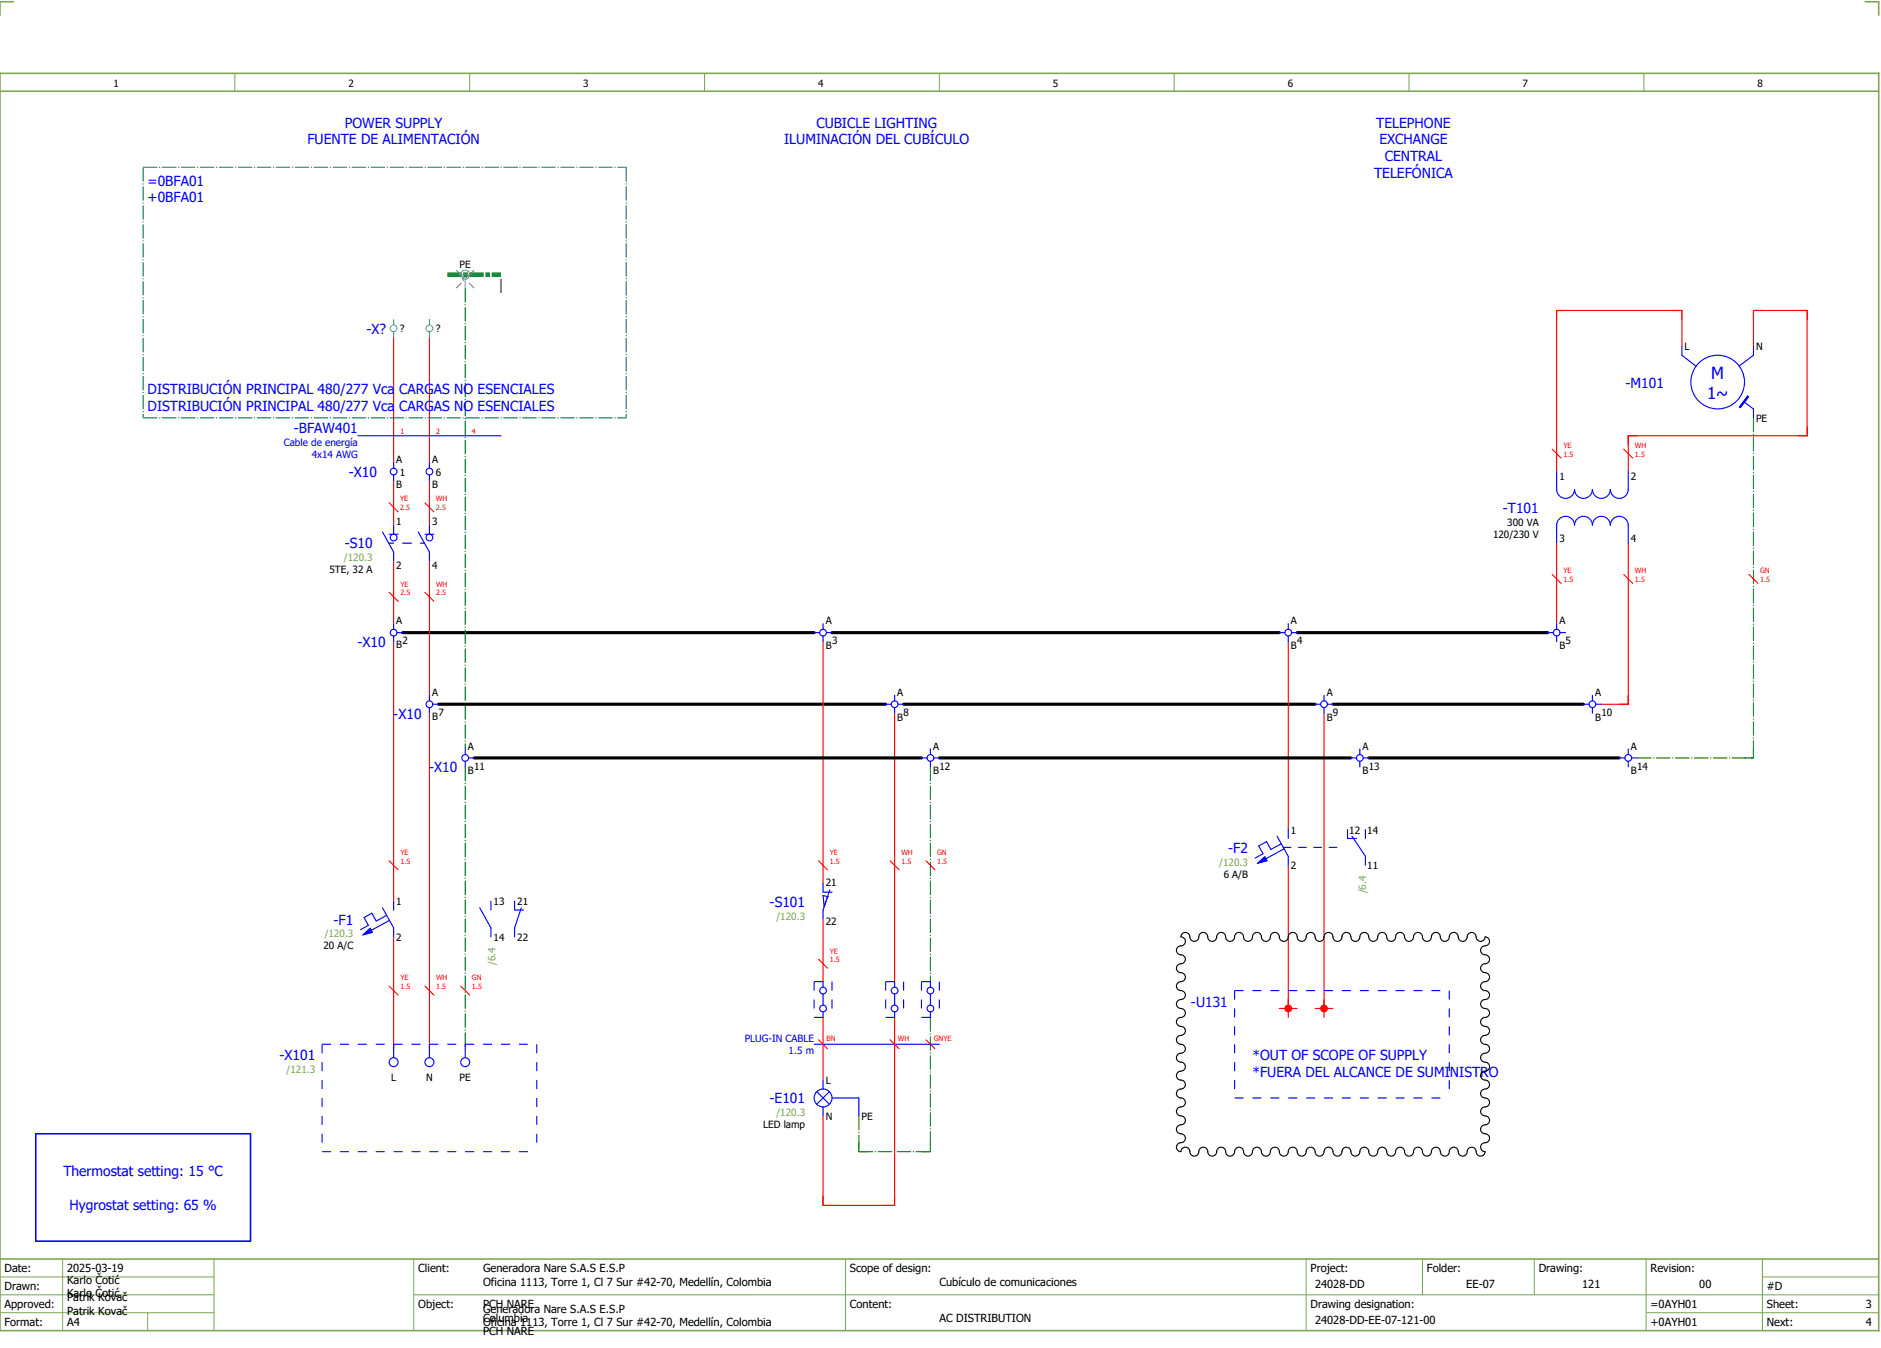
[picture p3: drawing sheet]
<svg xmlns="http://www.w3.org/2000/svg" width="421mm" height="301mm" viewBox="0 0 421 301" stroke-linecap="round" stroke-linejoin="round" font-family="sans-serif">
<path d="M0 16.4h420v281h-420zM3 .4h-3v3M417 .4h3v3M0 20.4h420M0 281.4h420" fill="none" stroke="#7ca552" stroke-width=".35"/>
<g fill="none" stroke="#7ca552" stroke-width=".22">
<path d="M52.5 16.4v4M105 16.4v4M157.5 16.4v4M210 16.4v4M262.5 16.4v4M315 16.4v4M367.5 16.4v4M0 285.4h47.8M0 293.4h47.8M14 281.4v16M33 293.4v4M47.8 281.4v16"/>
<path d="M47.8 289.4h-47.8M92.5 281.4v16M92.5 289.4h327.5M189 281.4v16M292 281.4v15.8M318 281.4v8M343 281.4v8M368 281.4v15.8M368 293.4h52M394 285.4h26M394 281.4v15.8"/>
</g>
<g fill="none" stroke="#f00" stroke-width=".25">
<path d="M88 75.4v28M96 75.4v28M376 77.4v-8h-28v36M392 77.4v-8h12v28h-40v8M88 107.4v10M96 107.4v10M88 125.4v14M96 125.4v30M348 121.4v18M364 121.4v36h-6M88 143.4v58M96 159.4v75"/>
<path d="M184 143.4v54M200 159.4v60M288 143.4v42M296 159.4v66M288 193.4v34M88 209.4v25M184 205.4v14M184 227.4v14M200 227.4v42h-16v-20M286 225.4h4"/>
</g>
<path d="M104 64.4v103M392 93.4v76M104 171.4v63M208 171.4v48M366 169.4h26M208 227.4v30M192 257.4h16M192 249.4v8M192 255.4v2M192 257.4h2M206 257.4h2M208 255.4v2" fill="none" stroke="#008000" stroke-width=".25" stroke-dasharray="3.2 .4 .3 .4" stroke-linecap="butt"/>
<path d="M90 141.4h92M98 157.4h100M186 141.4h100M202 157.4h92M290 141.4h56M298 157.4h56M106 169.4h100M210 169.4h92M306 169.4h56" fill="none" stroke="#000" stroke-width=".7"/>
<path d="M86.9 121.4h1.1M90 121.4h2M94 121.4h.9M184 222.1v2.5M200 222.1v2.5M208 222.1v2.5" fill="none" stroke="#00f" stroke-width=".25"/>
<path d="M112 62.4v3" fill="none" stroke="#000" stroke-width=".22"/>
<path d="M100 61.4h12" fill="none" stroke="#008000" stroke-width="1" stroke-dasharray="3.2 .4 1 .4" stroke-linecap="butt"/>
<g fill="none" stroke="#767676" stroke-width=".22" stroke-dasharray="2 2" stroke-linecap="butt">
<path d="M102 60.4l4 4M106 60.4l-4 4"/>
<circle cx="104" cy="62.4" r=".5"/>
</g>
<path d="M8 253.4h48v24h-48z" fill="none" stroke="#00f" stroke-width=".35"/>
<path d="M264.3 208.7a1.09 1.09 0 0 1 1.3-.1 1.09 1.09 0 0 1 .5 1.2 1 1 0 0 0 1.1 .6 1 1 0 0 0 .8-1 1 1 0 0 1 1-1 1 1 0 0 1 1 1 1 1 0 0 0 1 1 1 1 0 0 0 1-1 1 1 0 0 1 1-1 1 1 0 0 1 1 1 1 1 0 0 0 1 1 1 1 0 0 0 1-1 1 1 0 0 1 1-1 1 1 0 0 1 1 1 1 1 0 0 0 1 1 1 1 0 0 0 1-1 1 1 0 0 1 1-1 1 1 0 0 1 1 1 1 1 0 0 0 1 1 1 1 0 0 0 1-1 1 1 0 0 1 1-1 1 1 0 0 1 1 1 1 1 0 0 0 1 1 1 1 0 0 0 1-1 1 1 0 0 1 1-1 1 1 0 0 1 1 1 1 1 0 0 0 1 1 1 1 0 0 0 1-1 1 1 0 0 1 1-1 1 1 0 0 1 1 1 1 1 0 0 0 1 1 1 1 0 0 0 1-1 1 1 0 0 1 1-1 1 1 0 0 1 1 1 1 1 0 0 0 1 1 1 1 0 0 0 1-1 1 1 0 0 1 1-1 1 1 0 0 1 1 1 1 1 0 0 0 1 1 1 1 0 0 0 1-1 1 1 0 0 1 1-1 1 1 0 0 1 1 1 1 1 0 0 0 1 1 1 1 0 0 0 1-1 1 1 0 0 1 1-1 1 1 0 0 1 1 1 1 1 0 0 0 1 1 1 1 0 0 0 1-1 1 1 0 0 1 1-1 1 1 0 0 1 1 1 1 1 0 0 0 1 1 1 1 0 0 0 1-1 1 1 0 0 1 1-1 1 1 0 0 1 1 1 1 1 0 0 0 1 1 1 1 0 0 0 1-1 1 1 0 0 1 1-1 1 1 0 0 1 1 1 1 1 0 0 0 1 1 1 1 0 0 0 1-1 1 1 0 0 1 1-1 1 1 0 0 1 1 1 1 1 0 0 0 1 1 1 1 0 0 0 1-1 1 1 0 0 1 1-1 1 1 0 0 1 1 1 1 1 0 0 0 1 1 1 1 0 0 0 1-1 1 1 0 0 1 1 1 1 1 0 0 1-1 1 1 1 0 0 0-1 1 1 1 0 0 0 1 1 1 1 0 0 1 1 1 1 1 0 0 1-1 1 1 1 0 0 0-1 1 1 1 0 0 0 1 1 1 1 0 0 1 1 1 1 1 0 0 1-1 1 1 1 0 0 0-1 1 1 1 0 0 0 1 1 1 1 0 0 1 1 1 1 1 0 0 1-1 1 1 1 0 0 0-1 1 1 1 0 0 0 1 1 1 1 0 0 1 1 1 1 1 0 0 1-1 1 1 1 0 0 0-1 1 1 1 0 0 0 1 1 1 1 0 0 1 1 1 1 1 0 0 1-1 1 1 1 0 0 0-1 1 1 1 0 0 0 1 1 1 1 0 0 1 1 1 1 1 0 0 1-1 1 1 1 0 0 0-1 1 1 1 0 0 0 1 1 1 1 0 0 1 1 1 1 1 0 0 1-1 1 1 1 0 0 0-1 1 1 1 0 0 0 1 1 1 1 0 0 1 1 1 1 1 0 0 1-1 1 1 1 0 0 0-1 1 1 1 0 0 0 1 1 1 1 0 0 1 1 1 1 1 0 0 1-1 1 1 1 0 0 0-1 1 1 1 0 0 0 1 1 1 1 0 0 1 1 1 1 1 0 0 1-1 1 1 1 0 0 0-1 1 1 1 0 0 0 1 1 1 1 0 0 1 1 1 1 1 0 0 1-1 1 1 1 0 0 0-1 1 1 1 0 0 0 1 1 1 1 0 0 1-1 1 1 1 0 0 1-1-1 1 1 0 0 0-1-1 1 1 0 0 0-1 1 1 1 0 0 1-1 1 1 1 0 0 1-1-1 1 1 0 0 0-1-1 1 1 0 0 0-1 1 1 1 0 0 1-1 1 1 1 0 0 1-1-1 1 1 0 0 0-1-1 1 1 0 0 0-1 1 1 1 0 0 1-1 1 1 1 0 0 1-1-1 1 1 0 0 0-1-1 1 1 0 0 0-1 1 1 1 0 0 1-1 1 1 1 0 0 1-1-1 1 1 0 0 0-1-1 1 1 0 0 0-1 1 1 1 0 0 1-1 1 1 1 0 0 1-1-1 1 1 0 0 0-1-1 1 1 0 0 0-1 1 1 1 0 0 1-1 1 1 1 0 0 1-1-1 1 1 0 0 0-1-1 1 1 0 0 0-1 1 1 1 0 0 1-1 1 1 1 0 0 1-1-1 1 1 0 0 0-1-1 1 1 0 0 0-1 1 1 1 0 0 1-1 1 1 1 0 0 1-1-1 1 1 0 0 0-1-1 1 1 0 0 0-1 1 1 1 0 0 1-1 1 1 1 0 0 1-1-1 1 1 0 0 0-1-1 1 1 0 0 0-1 1 1 1 0 0 1-1 1 1 1 0 0 1-1-1 1 1 0 0 0-1-1 1 1 0 0 0-1 1 1 1 0 0 1-1 1 1 1 0 0 1-1-1 1 1 0 0 0-1-1 1 1 0 0 0-1 1 1 1 0 0 1-1 1 1 1 0 0 1-1-1 1 1 0 0 0-1-1 1 1 0 0 0-1 1 1 1 0 0 1-1 1 1 1 0 0 1-1-1 1 1 0 0 0-1-1 1 1 0 0 0-1 1 1 1 0 0 1-1 1 1 1 0 0 1-1-1 1 1 0 0 0-1-1 1 1 0 0 0-1 1 1 1 0 0 1-1 1 1 1 0 0 1-1-1 1 1 0 0 0-1-1 1 1 0 0 0-1 1 1 1 0 0 1-1 1 1 1 0 0 1-1-1 1 1 0 0 0-1-1 1 1 0 0 0-1 1 1 1 0 0 1-1-1 1 1 0 0 1 1-1 1 1 0 0 0 1-1 1 1 0 0 0-1-1 1 1 0 0 1-1-1 1 1 0 0 1 1-1 1 1 0 0 0 1-1 1 1 0 0 0-1-1 1 1 0 0 1-1-1 1 1 0 0 1 1-1 1 1 0 0 0 1-1 1 1 0 0 0-1-1 1 1 0 0 1-1-1 1 1 0 0 1 1-1 1 1 0 0 0 1-1 1 1 0 0 0-1-1 1 1 0 0 1-1-1 1 1 0 0 1 1-1 1 1 0 0 0 1-1 1 1 0 0 0-1-1 1 1 0 0 1-1-1 1 1 0 0 1 1-1 1 1 0 0 0 1-1 1 1 0 0 0-1-1 1 1 0 0 1-1-1 1 1 0 0 1 1-1 1 1 0 0 0 1-1 1 1 0 0 0-1-1 1 1 0 0 1-1-1 1 1 0 0 1 1-1 1 1 0 0 0 1-1 1 1 0 0 0-1-1 1 1 0 0 1-1-1 1 1 0 0 1 1-1 1 1 0 0 0 1-1 1 1 0 0 0-1-1 1 1 0 0 1-1-1 1 1 0 0 1 1-1 1 1 0 0 0 1-1 1 1 0 0 0-1-1 1 1 0 0 1-1-1 1 1 0 0 1 1-1 1 1 0 0 0 1-1 1 1 0 0 0-1-1 1 1 0 0 1-1-1 1 1 0 0 1 1-1 1 1 0 0 0 1-1 1 1 0 0 0-1-1z" fill="none" stroke="#000" stroke-width=".25"/>
<circle cx="288" cy="225.4" r=".88" fill="#f00"/>
<path d="M294 225.4h4M296 223.4v4" fill="none" stroke="#f00" stroke-width=".25"/>
<circle cx="296" cy="225.4" r=".88" fill="#f00"/>
<path d="M390 169.4h2M392 167.4v2" fill="none" stroke="#008000" stroke-width=".25" stroke-dasharray="3.2 .4 .3 .4" stroke-linecap="butt"/>
<g fill="none" stroke="#f00" stroke-width=".25">
<path d="M350 69.4h-2v2M374 69.4h2v2M394 69.4h-2v2M402 69.4h2v2M366 97.4h-2v2M404 95.4v2h-2M87 112.4l2 2M95 112.4l2 2M347 100.4l2 2M363 100.4l2 2M87 132.4l2 2M95 132.4l2 2"/>
<path d="M347 128.4l2 2M363 128.4l2 2M391 128.4l2 2M364 155.4v2h-2M87 192.4l2 2M183 192.4l2 2M199 192.4l2 2M207 192.4l2 2M183 214.4l2 2M87 220.4l2 2M95 220.4l2 2M103 220.4l2 2"/>
<path d="M183 232.4l2 2M199 232.4l2 2M207 232.4l2 2"/>
</g>
<path d="M32 37.4h108M32 37.4v56M140 37.4v56M32 93.4h108" fill="none" stroke="#007f7f" stroke-width=".25" stroke-dasharray="3.2 .4 .3 .4" stroke-linecap="butt"/>
<g fill="none" stroke="#00f" stroke-width=".25">
<path d="M376 77.4v2l3.2 2.5M392 77.4v2l-3.2 2.4M80 97.4h32M389.8 89.7l2.2 1.7v2M390.7 88.5l.2 .2-1.8 2.4-.2-.2zM85.5 118.9l2.5 4.5v2M87 119.4h2M88 103.4v1.2M88 106.1v1.3M88 117.4v2M93.5 118.9l2.5 4.5v2M95 119.4h2"/>
<path d="M96 103.4v1.2M96 106.1v1.3M96 117.4v2M348 105.4v4a2 2 0 0 0 2 2 2 2 0 0 0 2-2 2 2 0 0 0 2 2 2 2 0 0 0 2-2 2 2 0 0 0 2 2 2 2 0 0 0 2-2 2 2 0 0 0 2 2 2 2 0 0 0 2-2v-4M88 139.4v1.2M184 139.4v1.2M288 139.4v1.2M348 121.4v-4a2 2 0 0 1 2-2 2 2 0 0 1 2 2 2 2 0 0 1 2-2 2 2 0 0 1 2 2 2 2 0 0 1 2-2 2 2 0 0 1 2 2 2 2 0 0 1 2-2 2 2 0 0 1 2 2v4M348 139.4v1.2M88 142.1v1.3M88.8 141.4h1.2M96 155.4v1.2"/>
<path d="M96 158.1v1.3M96.8 157.4h1.2M182 141.4h1.3M184 142.1v1.3M184.8 141.4h1.2M198 157.4h1.2M200 155.4v1.2M200 158.1v1.3M200.7 157.4h1.3M286 141.4h1.3M288 142.1v1.3M288.8 141.4h1.2"/>
<path d="M294 157.4h1.2M296 155.4v1.2M296 158.1v1.3M296.7 157.4h1.3M346 141.4h1.3M348 142.1v1.3M348.8 141.4h1.2M354 157.4h1.3M356 155.4v1.2M356 158.1v1.3M356.8 157.4h1.2M104 167.4v1.2"/>
<path d="M104 170.1v1.3M104.7 169.4h1.3M206 169.4h1.2M208 167.4v1.2M208 170.1v1.3M208.7 169.4h1.3M302 169.4h1.2M304 167.4v1.2M304 170.1v1.3M304.7 169.4h1.3M362 169.4h1.3M364 167.4v1.2"/>
<path d="M364 170.1v1.3M364.8 169.4h1.2M184 197.4v2h2M185.5 198.9l-1.5 4.5v2M281.2 192.9l1.5-1.4 .5 .9zM285.5 186.9l2.5 4.5v2M286.4 188.6l-2.3 1.3-1-1.8-1.7 1 1 1.7-1.8 1M286.9 189.4h1.7M287.1 189.7l-4.1 2.2M288 185.4v2M290.3 189.4h1.7M293.7 189.4h1.7"/>
<path d="M297.2 189.4h1.7M301.3 185.4v2h1.9M302.3 186.9l3 4.5v2M305.3 185.4v2M81.2 208.9l1.5-1.4 .5 .9zM85.5 202.9l2.5 4.5v2M86.4 204.6l-2.3 1.3-1-1.8-1.7 1 1 1.7-1.8 1M87.1 205.7l-4.1 2.2M88 201.4v2M107.3 202.9l2.4 4.5v2M109.7 201.4v2M115 201.4v2h2"/>
<path d="M116.5 202.9l-1.5 4.5v2M184 219.4v1.2M185 200.4h.1M185 200.4l-1-.3 .3 2.5M200 219.4v1.2M208 219.4v1.2M88 233.4v3M96 233.4v3M104 233.4v3M182 233.4h28M184 226.1v1.3M200 226.1v1.3"/>
<path d="M208 226.1v1.3M182.6 244l2.8 2.8M184 241.4v2M184 247.4v2M185.4 244l-2.8 2.8M186 245.4h6v4"/>
<circle cx="384" cy="85.4" r="6"/>
<circle cx="88" cy="105.4" r=".75"/>
<circle cx="96" cy="105.4" r=".75"/>
<circle cx="88" cy="120.1" r=".75"/>
<circle cx="96" cy="120.1" r=".75"/>
<circle cx="88" cy="141.4" r=".75"/>
<circle cx="96" cy="157.4" r=".75"/>
<circle cx="184" cy="141.4" r=".75"/>
<circle cx="200" cy="157.4" r=".75"/>
<circle cx="288" cy="141.4" r=".75"/>
<circle cx="296" cy="157.4" r=".75"/>
<circle cx="348" cy="141.4" r=".75"/>
<circle cx="356" cy="157.4" r=".75"/>
<circle cx="104" cy="169.4" r=".75"/>
<circle cx="208" cy="169.4" r=".75"/>
<circle cx="304" cy="169.4" r=".75"/>
<circle cx="364" cy="169.4" r=".75"/>
<circle cx="88" cy="237.4" r="1"/>
<circle cx="96" cy="237.4" r="1"/>
<circle cx="104" cy="237.4" r="1"/>
<circle cx="184" cy="221.4" r=".75"/>
<circle cx="184" cy="225.4" r=".75"/>
<circle cx="200" cy="221.4" r=".75"/>
<circle cx="200" cy="225.4" r=".75"/>
<circle cx="208" cy="221.4" r=".75"/>
<circle cx="208" cy="225.4" r=".75"/>
<circle cx="184" cy="245.4" r="2"/>
</g>
<g fill="none" stroke="#52a5a5" stroke-width=".25">
<path d="M88 71.4v1.2M88 74.1v1.3M96 71.4v1.2M96 74.1v1.3M102.5 61.4h3M104 62.4v2"/>
<circle cx="88" cy="73.4" r=".75"/>
<circle cx="96" cy="73.4" r=".75"/>
<circle cx="104" cy="61.4" r="1"/>
</g>
<g fill="none" stroke="#00f" stroke-width=".25" stroke-dasharray="2 2" stroke-linecap="butt">
<path d="M182 219.4h4M182 219.4v8M186 219.4v8M198 219.4h4M198 219.4v8M202 219.4v8M206 219.4h4M206 219.4v8M210 219.4v8M72 233.4h48M72 233.4v24M120 233.4v24"/>
<path d="M182 227.4h4M198 227.4h4M206 227.4h4M276 221.4h48M276 221.4v24M324 221.4v24M72 257.4h48M276 245.4h48"/>
</g>
<g fill="#00f" stroke="#00f" stroke-width=".22">
<path d="M81.2 208.9l1.5-1.4 .5 .9z"/>
<path d="M281.2 192.9l1.5-1.4 .5 .9z"/>
<path d="M390.7 88.5l.2 .2-1.8 2.4-.2-.2z"/>
</g>
<g font-size="3.7" fill="#00f">
<text x="381.6" y="89.1">1~</text>
<text x="382.6" y="84.6">M</text>
</g>
<g font-size="3.1" fill="#00f">
<text x="77.1" y="28.5">POWER SUPPLY</text>
<text x="182.5" y="28.5">CUBICLE LIGHTING</text>
<text x="307.7" y="28.5">TELEPHONE</text>
<text x="68.7" y="32.3">FUENTE DE ALIMENTACIÓN</text>
<text x="175.3" y="32.3">ILUMINACIÓN DEL CUBÍCULO</text>
<text x="308.4" y="32.3">EXCHANGE</text>
<text x="33" y="41.5">=0BFA01</text>
<text x="307.2" y="39.8">TELEFÓNICA</text>
<text x="309.6" y="36">CENTRAL</text>
<text x="33" y="45.3">+0BFA01</text>
<text x="81.9" y="74.6">-X?</text>
<text x="33" y="88">DISTRIBUCIÓN PRINCIPAL 480/277 Vca CARGAS NO ESENCIALES</text>
<text x="363.4" y="86.6">-M101</text>
<text x="33" y="91.8">DISTRIBUCIÓN PRINCIPAL 480/277 Vca CARGAS NO ESENCIALES</text>
<text x="65.7" y="96.8">-BFAW401</text>
<text x="78" y="106.6">-X10</text>
<text x="336" y="114.6">-T101</text>
<text x="77.1" y="122.5">-S10</text>
<text x="79.9" y="144.6">-X10</text>
<text x="87.9" y="160.6">-X10</text>
<text x="95.9" y="172.6">-X10</text>
<text x="274.6" y="190.6">-F2</text>
<text x="172.1" y="202.6">-S101</text>
<text x="74.6" y="206.6">-F1</text>
<text x="266.2" y="225">-U131</text>
<text x="62.5" y="237">-X101</text>
<text x="280" y="237">*OUT OF SCOPE OF SUPPLY</text>
<text x="280" y="240.8">*FUERA DEL ALCANCE DE SUMINISTRO</text>
<text x="172" y="246.6">-E101</text>
<text x="14.2" y="262.9">Thermostat setting: 15 °C</text>
<text x="15.5" y="270.4">Hygrostat setting: 65 %</text>
</g>
<g font-size="2.5">
<text x="1" y="284.4">Date:</text>
<text x="15" y="286.9">Karlo Čotić</text>
<text x="15" y="284.4">2025-03-19</text>
<text x="93.5" y="284.4">Client:</text>
<text x="108" y="284.4">Generadora Nare S.A.S E.S.P</text>
<text x="108" y="287.4">Oficina 1113, Torre 1, Cl 7 Sur #42-70, Medellín, Colombia</text>
<text x="190" y="284.4">Scope of design:</text>
<text x="210" y="287.4">Cubículo de comunicaciones</text>
<text x="293" y="284.4">Project:</text>
<text x="294" y="287.9">24028-DD</text>
<text x="319" y="284.4">Folder:</text>
<text x="327.8" y="287.9">EE-07</text>
<text x="344" y="284.4">Drawing:</text>
<text x="353.7" y="287.9">121</text>
<text x="369" y="284.4">Revision:</text>
<text x="379.9" y="287.9">00</text>
<text x="1" y="288.4">Drawn:</text>
<text x="1" y="292.4">Approved:</text>
<text x="15" y="289.9">Karlo Čotić</text>
<text x="15" y="290.9">Patrik Kovač</text>
<text x="15" y="293.9">Patrik Kovač</text>
<text x="93.5" y="292.4">Object:</text>
<text x="108" y="293.4">Generadora Nare S.A.S E.S.P</text>
<text x="108" y="292.4">PCH NARE</text>
<text x="190" y="292.4">Content:</text>
<text x="293" y="292.4">Drawing designation:</text>
<text x="369" y="292.4">=0AYH01</text>
<text x="395" y="292.4">Sheet:</text>
<text x="395" y="288.4">#D</text>
<text x="417.1" y="292.4">3</text>
<text x="1" y="296.4">Format:</text>
<text x="15" y="296.4">A4</text>
<text x="108" y="296.4">Oficina 1113, Torre 1, Cl 7 Sur #42-70, Medellín, Colombia</text>
<text x="108" y="295.4">Columbia</text>
<text x="108" y="298.4">PCH NARE</text>
<text x="210" y="295.4">AC DISTRIBUTION</text>
<text x="294" y="295.9">24028-DD-EE-07-121-00</text>
<text x="369" y="296.4">+0AYH01</text>
<text x="395" y="296.4">Next:</text>
<text x="417.1" y="296.4">4</text>
</g>
<g font-size="2.2">
<text x="25.4" y="19.4">1</text>
<text x="77.9" y="19.4">2</text>
<text x="130.4" y="19.4">3</text>
<text x="182.9" y="19.4">4</text>
<text x="235.4" y="19.4">5</text>
<text x="287.9" y="19.4">6</text>
<text x="340.4" y="19.4">7</text>
<text x="392.9" y="19.4">8</text>
<text x="102.8" y="59.9">PE</text>
<text x="89.4" y="74.3">?</text>
<text x="97.4" y="74.3">?</text>
<text x="376.6" y="78.3">L</text>
<text x="392.6" y="78.3">N</text>
<text x="392.6" y="94.2">PE</text>
<text x="88.6" y="103.5">A</text>
<text x="89.4" y="106.3">1</text>
<text x="96.6" y="103.5">A</text>
<text x="97.4" y="106.3">6</text>
<text x="348.6" y="107.3">1</text>
<text x="364.6" y="107.3">2</text>
<text x="88.6" y="109">B</text>
<text x="96.6" y="109">B</text>
<text x="88.6" y="117.3">1</text>
<text x="96.6" y="117.3">3</text>
<text x="337" y="117.5">300 VA</text>
<text x="333.8" y="120.2">120/230 V</text>
<text x="348.6" y="121.2">3</text>
<text x="364.6" y="121.2">4</text>
<text x="73.7" y="128.1">5TE, 32 A</text>
<text x="88.6" y="127.2">2</text>
<text x="96.6" y="127.2">4</text>
<text x="88.6" y="139.5">A</text>
<text x="184.6" y="139.5">A</text>
<text x="288.6" y="139.5">A</text>
<text x="348.6" y="139.5">A</text>
<text x="88.6" y="144.9">B</text>
<text x="90" y="144">2</text>
<text x="184.6" y="145">B</text>
<text x="186" y="144">3</text>
<text x="288.6" y="145">B</text>
<text x="290" y="144">4</text>
<text x="348.6" y="145">B</text>
<text x="350" y="144">5</text>
<text x="96.6" y="155.5">A</text>
<text x="200.6" y="155.5">A</text>
<text x="296.6" y="155.5">A</text>
<text x="356.6" y="155.5">A</text>
<text x="96.6" y="160.9">B</text>
<text x="98" y="160">7</text>
<text x="200.6" y="161">B</text>
<text x="202" y="160">8</text>
<text x="296.6" y="161">B</text>
<text x="298" y="160">9</text>
<text x="356.6" y="161">B</text>
<text x="358" y="160">10</text>
<text x="104.6" y="167.5">A</text>
<text x="208.6" y="167.5">A</text>
<text x="304.6" y="167.5">A</text>
<text x="364.6" y="167.5">A</text>
<text x="104.6" y="172.9">B</text>
<text x="106" y="172">11</text>
<text x="208.6" y="173">B</text>
<text x="210" y="172">12</text>
<text x="304.6" y="173">B</text>
<text x="306" y="172">13</text>
<text x="364.6" y="173">B</text>
<text x="366" y="172">14</text>
<text x="288.6" y="186.3">1</text>
<text x="301.7" y="186.3">12</text>
<text x="305.6" y="186.3">14</text>
<text x="184.6" y="197.9">21</text>
<text x="273.6" y="196.2">6 A/B</text>
<text x="288.6" y="194.2">2</text>
<text x="305.6" y="194.2">11</text>
<text x="88.6" y="202.3">1</text>
<text x="110.3" y="202.3">13</text>
<text x="115.6" y="202.3">21</text>
<text x="184.6" y="206.6">22</text>
<text x="72.3" y="212.2">20 A/C</text>
<text x="88.6" y="210.2">2</text>
<text x="110.3" y="210.2">14</text>
<text x="115.6" y="210.2">22</text>
<text x="87.4" y="241.6">L</text>
<text x="95.3" y="241.6">N</text>
<text x="102.8" y="241.6">PE</text>
<text x="184.6" y="242.3">L</text>
<text x="184.6" y="250.2">N</text>
<text x="192.6" y="250.2">PE</text>
<text x="170.6" y="252.2">LED lamp</text>
</g>
<g font-size="2.2" fill="#00f">
<text x="63.4" y="99.6">Cable de energía</text>
<text x="69.7" y="102.3">4x14 AWG</text>
<text x="166.5" y="232.9">PLUG-IN CABLE</text>
<text x="176.3" y="235.6">1.5 m</text>
</g>
<g font-size="2.2" fill="#7ca552">
<text x="76.9" y="125.4">/120.3</text>
<text x="272.6" y="193.5">/120.3</text>
<text x="305.4" y="199.7" transform="rotate(-90 305.4 199.7)">/6.4</text>
<text x="72.6" y="209.5">/120.3</text>
<text x="173.6" y="205.5">/120.3</text>
<text x="110.8" y="215.7" transform="rotate(-90 110.8 215.7)">/6.4</text>
<text x="64.1" y="239.9">/121.3</text>
<text x="173.6" y="249.5">/120.3</text>
</g>
<g font-size="1.6" fill="#f00">
<text x="89.5" y="96.9">1</text>
<text x="97.5" y="96.9">2</text>
<text x="105.5" y="96.9">4</text>
<text x="349.5" y="100.1">YE</text>
<text x="365.5" y="100.1">WH</text>
<text x="349.5" y="102">1.5</text>
<text x="365.5" y="102">1.5</text>
<text x="89.5" y="113.9">2.5</text>
<text x="89.5" y="111.9">YE</text>
<text x="97.5" y="113.9">2.5</text>
<text x="97.5" y="111.9">WH</text>
<text x="89.5" y="131.1">YE</text>
<text x="97.5" y="131.1">WH</text>
<text x="349.5" y="130">1.5</text>
<text x="349.5" y="128.1">YE</text>
<text x="365.5" y="130">1.5</text>
<text x="365.5" y="128.1">WH</text>
<text x="393.5" y="130">1.5</text>
<text x="393.5" y="128.1">GN</text>
<text x="89.5" y="133.1">2.5</text>
<text x="97.5" y="133.1">2.5</text>
<text x="89.5" y="191.1">YE</text>
<text x="185.5" y="191.1">YE</text>
<text x="201.5" y="191.1">WH</text>
<text x="209.5" y="191.1">GN</text>
<text x="89.5" y="193.1">1.5</text>
<text x="185.5" y="193.1">1.5</text>
<text x="201.5" y="193.1">1.5</text>
<text x="209.5" y="193.1">1.5</text>
<text x="185.5" y="215.1">1.5</text>
<text x="185.5" y="213.1">YE</text>
<text x="89.5" y="221.1">1.5</text>
<text x="89.5" y="219.1">YE</text>
<text x="97.5" y="221.1">1.5</text>
<text x="97.5" y="219.1">WH</text>
<text x="105.5" y="221.1">1.5</text>
<text x="105.5" y="219.1">GN</text>
<text x="184.8" y="232.6">BN</text>
<text x="200.8" y="232.6">WH</text>
<text x="208.8" y="232.6">GNYE</text>
</g>
</svg>
